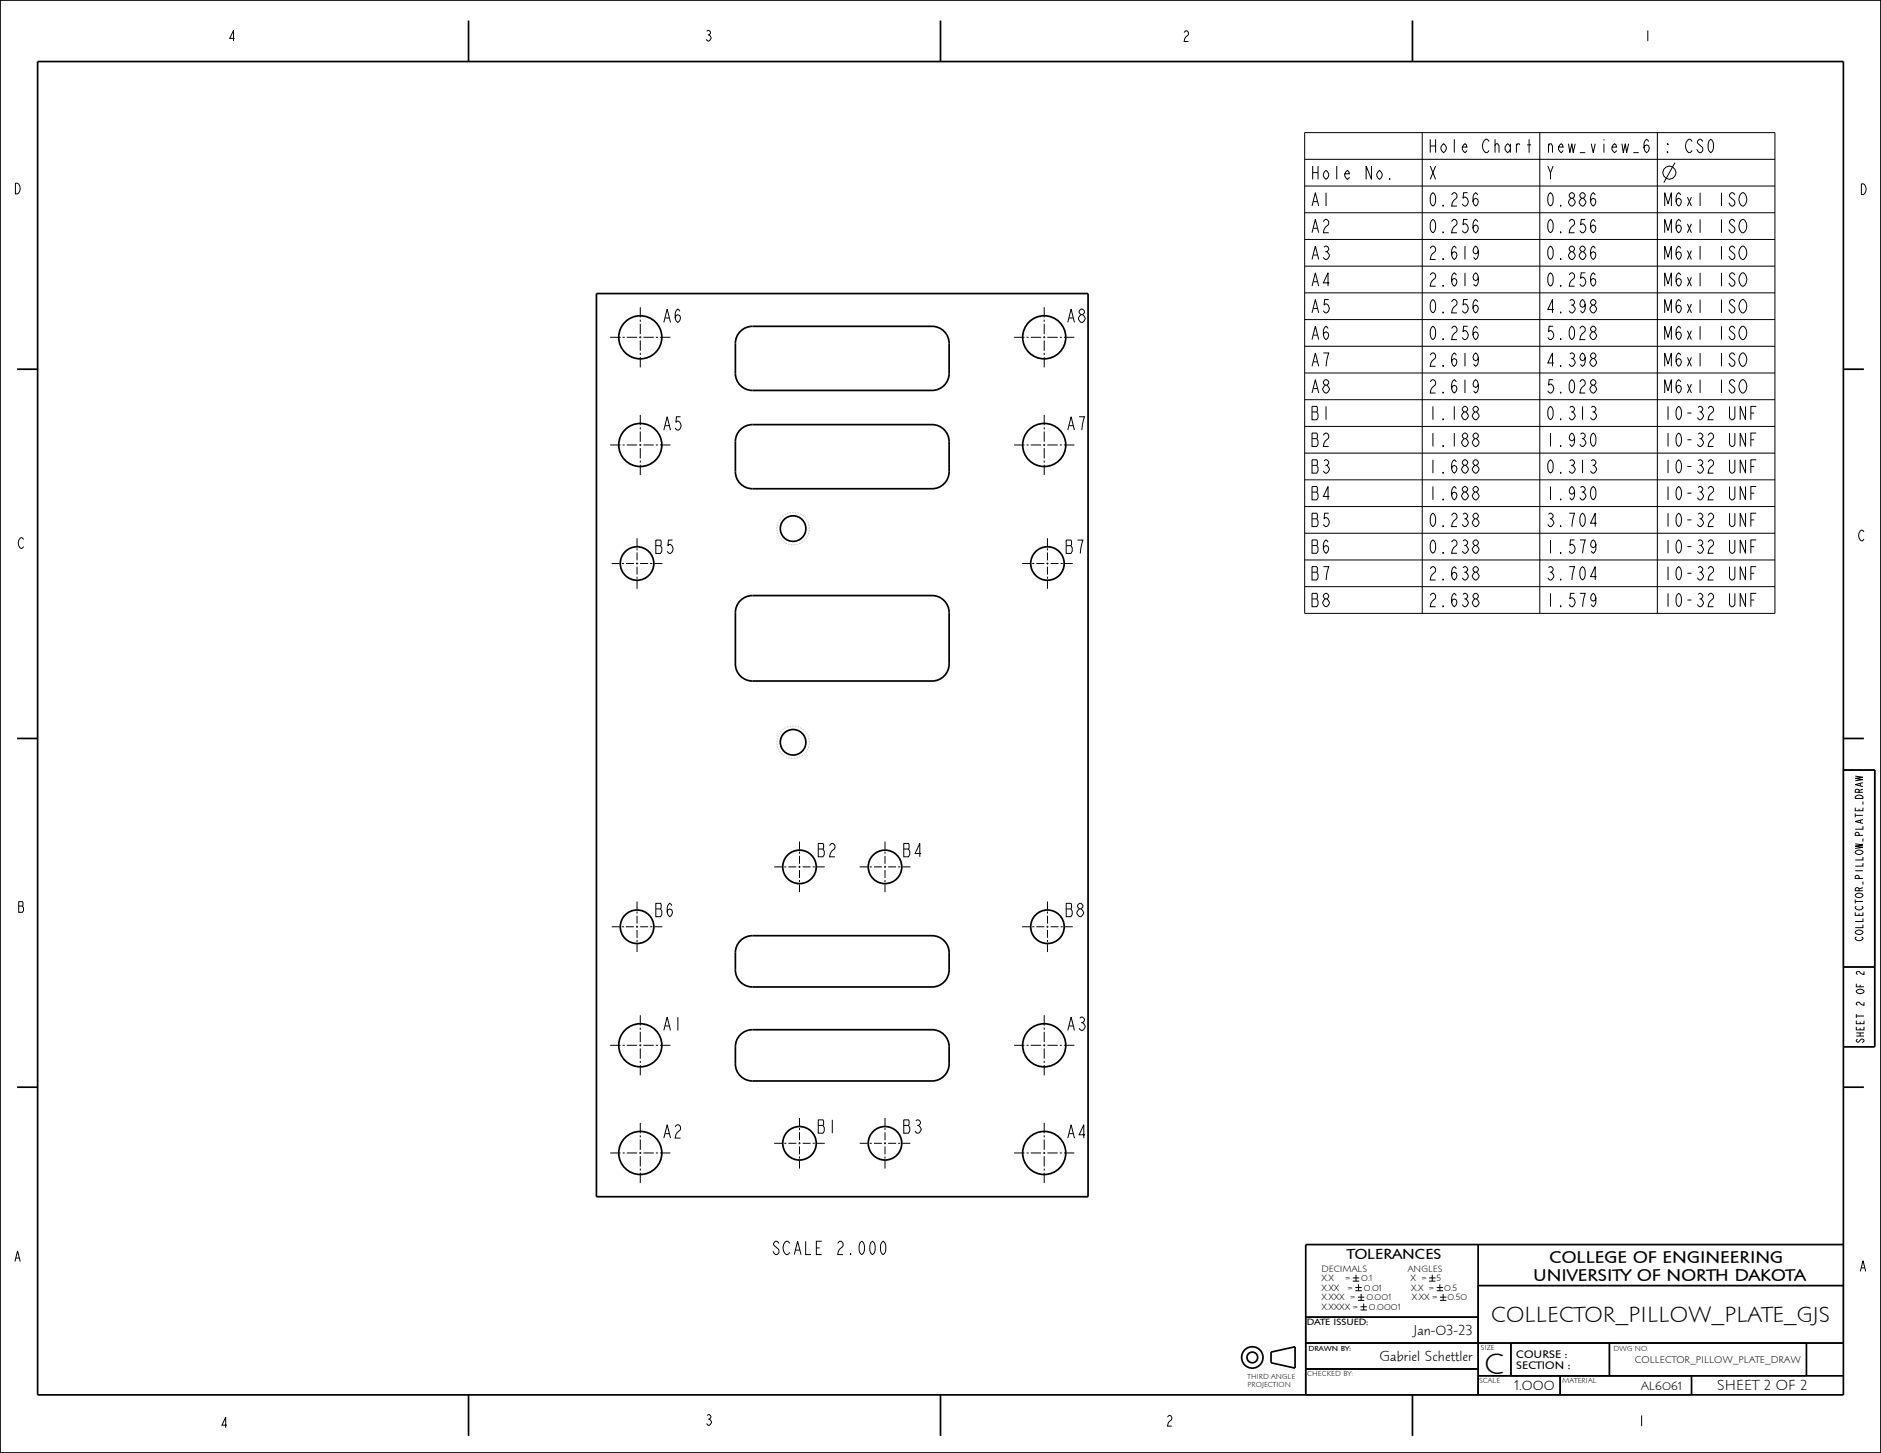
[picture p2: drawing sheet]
<svg xmlns="http://www.w3.org/2000/svg" width="559mm" height="432mm" viewBox="0 0 559 432" stroke-linecap="round" stroke-linejoin="round" font-family="sans-serif">
<g fill="none" stroke="#000" stroke-width=".3">
<path d="M387.6 39.4h139.7v142.9h-139.7zM422.5 39.4v142.9M457.4 39.4v142.9M492.4 39.4v142.9M387.6 47.3h139.7M387.6 55.3h139.7M497.6 48.3l-3.3 6M387.6 63.2h139.7M387.6 71.2h139.7M387.6 79.1h139.7M387.6 87h139.7M387.6 95h139.7"/>
<path d="M387.6 102.9h139.7M387.6 110.8h139.7M387.6 118.8h139.7M387.6 126.7h139.7M387.6 134.7h139.7M387.6 142.6h139.7M387.6 150.5h139.7M387.6 158.5h139.7M387.6 166.4h139.7M387.6 174.3h139.7M547.6 228.8h9.3v58.6h-9.3zM551.5 278.4l-.4 .4a1.22 1.22 0 0 0 1.2 .8 1.22 1.22 0 0 0 1.1-.8l-.4-.4"/>
<path d="M401.9 379.8h1.9M402.8 378.8v1.9M424.5 379.8h1.9M425.5 378.8v1.9M387.9 399.1h159.7v-17.1h-108.5v32.5M401.9 380.7h1.9M402.6 382.6h1.9M402.6 383.6h1.9M403.4 385.5h1.9M403.4 386.4h1.9M403.6 381.7v1.9M404.2 388.3h1.9"/>
<path d="M404.2 389.3h1.9M404.4 384.5v1.9M405.1 387.4v1.9M424.5 380.7h1.9M426.8 382.6h1.9M426.8 383.6h1.9M427.7 381.7v1.9M427.8 385.5h1.9M427.8 386.4h1.9M428.7 384.5v1.9M439.1 391.4h-51.2v23.1h114.6v-5.6M448.9 399.1v9.8"/>
<path d="M478.1 399.1v9.8M536.7 399.1v9.8h-97.6M387.9 406.8h51.2M463.5 408.9v5.6"/>
<circle cx="495.9" cy="51.3" r="1.95"/>
</g>
<g fill="none" stroke="#000" stroke-width=".51">
<path d="M0 0h558.8v431.8h-558.8zM11.2 18.3h536.4v396.2h-536.4zM139.2 6.1v12.2M279.4 6.1v12.2M419.6 6.1v12.2M177.2 87.2h146v268.4h-146zM219.7 98.8a5.1 5.1 0 0 1 3.8-1.8h53.4a5.1 5.1 0 0 1 5.1 5.1v8.8a5.1 5.1 0 0 1-5.1 5.1h-53.4a5.1 5.1 0 0 1-5-5.1v-8.8a5.1 5.1 0 0 1 1.2-3.3zM5.1 109.7h6.1M547.6 109.7h6.1M219.7 128a5.1 5.1 0 0 1 3.8-1.8h53.4a5.1 5.1 0 0 1 5.1 5.1v8.9a5.1 5.1 0 0 1-5.1 5h-53.4a5.1 5.1 0 0 1-5-5v-8.9a5.1 5.1 0 0 1 1.2-3.3zM219.7 178.8a5.1 5.1 0 0 1 3.8-1.8h53.4a5.1 5.1 0 0 1 5.1 5.1v15.2a5.1 5.1 0 0 1-5.1 5.1h-53.4a5.1 5.1 0 0 1-5-5.1v-15.2a5.1 5.1 0 0 1 1.2-3.3zM5.1 219.5h6.1"/>
<path d="M547.6 219.5h6.1M547.6 228.8h9.3v82.3h-9.3M219.7 279.9a5.1 5.1 0 0 1 3.8-1.8h53.4a5.1 5.1 0 0 1 5.1 5v5.1a5.1 5.1 0 0 1-5.1 5.1h-53.4a5.1 5.1 0 0 1-5-5.1v-5.1a5.1 5.1 0 0 1 1.2-3.2zM547.6 287.4h9.3M219.7 307.8a5.1 5.1 0 0 1 3.8-1.8h53.4a5.1 5.1 0 0 1 5.1 5.1v5.1a5.1 5.1 0 0 1-5.1 5h-53.4a5.1 5.1 0 0 1-5-5v-5.1a5.1 5.1 0 0 1 1.2-3.3zM5.1 323.1h6.1M547.6 323.1h6.1M439.1 369.9v44.6M547.6 369.9h-159.7v44.6M387.9 399.1h159.7M387.9 391.4h51.2M439.1 382h108.5"/>
<path d="M448.9 399.1v9.8M478.1 399.1v9.8M536.7 399.1v9.8M139.2 414.5v12.2M279.4 414.5v12.2M377.6 401.8l7.1-1.6v6.4l-7.1-1.6zM387.9 406.8h51.2M419.6 414.5v12.2M439.1 408.9h108.5M463.5 408.9v5.6M502.5 408.9v5.6"/>
<circle cx="372" cy="403.4" r="3.2"/>
<circle cx="372" cy="403.4" r="1.59"/>
</g>
<!-- layer: 02___PRT_ALL_AXES -->
<g fill="none" stroke="#000" stroke-width=".3">
<path d="M190.2 91.3v3.1M190.2 95v.6M190.2 96.2v3.1M190.2 99.9v.6M310.2 91.3v3.1M310.2 95v.6M310.2 96.2v3.1M310.2 99.9v.6M181.3 100.2h3M185 100.2h.6M186.2 100.2h3.1M189.9 100.2h.6"/>
<path d="M190.2 101.2v3M190.2 104.9v.6M190.2 106.1v3.1M191.1 100.2h3.1M194.8 100.2h.7M196.1 100.2h3.1M301.3 100.2h3M305 100.2h.6M306.2 100.2h3.1M309.9 100.2h.6M310.2 101.2v3M310.2 104.9v.6"/>
<path d="M310.2 106.1v3.1M311.1 100.2h3.1M314.8 100.2h.7M316.1 100.2h3.1M181.3 132.2h3M185 132.2h.6M186.2 132.2h3.1M189.9 132.2h.6M190.2 123.3v3.1M190.2 127v.6M190.2 128.2v3.1M190.2 131.9v.6"/>
<path d="M190.2 133.2v3M190.2 136.9v.6M190.2 138.1v3.1M191.1 132.2h3.1M194.8 132.2h.7M196.1 132.2h3.1M301.3 132.2h3M305 132.2h.6M306.2 132.2h3.1M309.9 132.2h.6M310.2 123.3v3.1M310.2 127v.6"/>
<path d="M310.2 128.2v3.1M310.2 131.9v.6M310.2 133.2v3M310.2 136.9v.6M310.2 138.1v3.1M311.1 132.2h3.1M314.8 132.2h.7M316.1 132.2h3.1M189.3 159.9v2.4M311.2 159.9v2.4M181.7 167.5h2.4M184.7 167.5h.6"/>
<path d="M186 167.5h2.3M188.9 167.5h.7M189.3 162.9v.6M189.3 164.2v2.3M189.3 167.2v.6M189.3 168.4v2.4M189.3 171.4v.6M189.3 172.6v2.4M190.2 167.5h2.3M193.2 167.5h.6M194.4 167.5h2.4M303.7 167.5h2.3"/>
<path d="M306.6 167.5h.7M307.9 167.5h2.3M310.9 167.5h.6M311.2 162.9v.6M311.2 164.2v2.3M311.2 167.2v.6M311.2 168.4v2.4M311.2 171.4v.6M311.2 172.6v2.4M312.1 167.5h2.4M315.1 167.5h.6M316.3 167.5h2.4"/>
<path d="M230 257.6h2.4M233 257.6h.6M234.2 257.6h2.4M237.2 257.6h.6M237.5 250.1v2.4M237.5 253.1v.6M237.5 254.3v2.4M237.5 257.3v.6M237.5 258.6v2.3M238.4 257.6h2.4M241.4 257.6h.6M242.7 257.6h2.3"/>
<path d="M255.4 257.6h2.4M258.4 257.6h.6M259.6 257.6h2.4M262.6 257.6h.6M262.9 250.1v2.4M262.9 253.1v.6M262.9 254.3v2.4M262.9 257.3v.6M262.9 258.6v2.3M263.8 257.6h2.4M266.8 257.6h.6M268.1 257.6h2.3"/>
<path d="M181.7 275.4h2.4M184.7 275.4h.6M186 275.4h2.3M188.9 275.4h.7M189.3 267.9v2.4M189.3 270.9v.6M189.3 272.1v2.4M189.3 275.1v.6M189.3 276.3v2.4M189.3 279.3v.6M190.2 275.4h2.3M193.2 275.4h.6"/>
<path d="M194.4 275.4h2.4M237.5 261.5v.7M237.5 262.8v2.3M262.9 261.5v.7M262.9 262.8v2.3M303.7 275.4h2.3M306.6 275.4h.7M307.9 275.4h2.3M310.9 275.4h.6M311.2 267.9v2.4M311.2 270.9v.6M311.2 272.1v2.4"/>
<path d="M311.2 275.1v.6M311.2 276.3v2.4M311.2 279.3v.6M312.1 275.4h2.4M315.1 275.4h.6M316.3 275.4h2.4M189.3 280.6v2.3M311.2 280.6v2.3M181.3 310.6h3M185 310.6h.6M186.2 310.6h3.1M189.9 310.6h.6"/>
<path d="M190.2 301.7v3.1M190.2 305.4v.6M190.2 306.6v3.1M190.2 310.3v.6M190.2 311.6v3M190.2 315.3v.6M190.2 316.5v3.1M191.1 310.6h3.1M194.8 310.6h.7M196.1 310.6h3.1M301.3 310.6h3M305 310.6h.6"/>
<path d="M306.2 310.6h3.1M309.9 310.6h.6M310.2 301.7v3.1M310.2 305.4v.6M310.2 306.6v3.1M310.2 310.3v.6M310.2 311.6v3M310.2 315.3v.6M310.2 316.5v3.1M311.1 310.6h3.1M314.8 310.6h.7M316.1 310.6h3.1"/>
<path d="M190.2 333.7v3.1M190.2 337.4v.6M190.2 338.6v3.1M230 339.8h2.4M233 339.8h.6M234.2 339.8h2.4M237.2 339.8h.6M237.5 332.2v2.4M237.5 335.2v.6M237.5 336.5v2.3M237.5 339.5v.6M238.4 339.8h2.4"/>
<path d="M241.4 339.8h.6M242.7 339.8h2.3M255.4 339.8h2.4M258.4 339.8h.6M259.6 339.8h2.4M262.6 339.8h.6M262.9 332.2v2.4M262.9 335.2v.6M262.9 336.5v2.3M262.9 339.5v.6M263.8 339.8h2.4M266.8 339.8h.6"/>
<path d="M268.1 339.8h2.3M310.2 333.7v3.1M310.2 337.4v.6M310.2 338.6v3.1M181.3 342.6h3M185 342.6h.6M186.2 342.6h3.1M189.9 342.6h.6M190.2 342.3v.6M190.2 343.6v3M190.2 347.3v.6M190.2 348.5v3.1"/>
<path d="M191.1 342.6h3.1M194.8 342.6h.7M196.1 342.6h3.1M237.5 340.7v2.4M237.5 343.7v.6M237.5 344.9v2.4M262.9 340.7v2.4M262.9 343.7v.6M262.9 344.9v2.4M301.3 342.6h3M305 342.6h.6M306.2 342.6h3.1"/>
<path d="M309.9 342.6h.6M310.2 342.3v.6M310.2 343.6v3M310.2 347.3v.6M310.2 348.5v3.1M311.1 342.6h3.1M314.8 342.6h.7M316.1 342.6h3.1"/>
</g>
<g fill="none" stroke="#000" stroke-width=".51">
<circle cx="190.2" cy="100.2" r="6.4"/>
<circle cx="310.2" cy="100.2" r="6.4"/>
<circle cx="190.2" cy="132.2" r="6.4"/>
<circle cx="310.2" cy="132.2" r="6.4"/>
<circle cx="235.6" cy="157.1" r="3.8"/>
<circle cx="189.3" cy="167.5" r="5"/>
<circle cx="311.2" cy="167.5" r="5"/>
<circle cx="235.6" cy="220.6" r="3.8"/>
<circle cx="237.5" cy="257.6" r="5"/>
<circle cx="262.9" cy="257.6" r="5"/>
<circle cx="189.3" cy="275.4" r="5"/>
<circle cx="311.2" cy="275.4" r="5"/>
<circle cx="190.2" cy="310.6" r="6.4"/>
<circle cx="310.2" cy="310.6" r="6.4"/>
<circle cx="237.5" cy="339.8" r="5"/>
<circle cx="262.9" cy="339.8" r="5"/>
<circle cx="190.2" cy="342.6" r="6.4"/>
<circle cx="310.2" cy="342.6" r="6.4"/>
</g>
<path d="M240.4 157.1a4.8 4.8 0 0 0-7-4.3 4.8 4.8 0 0 0-.7 8.2 4.8 4.8 0 0 0 7.7-3v-.9M240.4 220.6a4.8 4.8 0 0 0-7-4.3 4.8 4.8 0 0 0-.7 8.2 4.8 4.8 0 0 0 7.7-3v-.9" fill="none" stroke="#ccc" stroke-width=".3" stroke-dasharray=".5 .3" stroke-linecap="butt"/>
<text font-size="8.8" x="441" y="408.2">C</text>
<text font-size="6.6" x="443" y="392.9">COLLECTOR_PILLOW_PLATE_GJS</text>
<g font-size="5.2">
<text x="424.1" y="45.4">Hole Chart</text>
<text x="459" y="45.4">new_view_6 : CS0</text>
<text x="389.2" y="53.3">Hole No.</text>
<text x="424.1" y="53.3">X</text>
<text x="459" y="53.3">Y</text>
<text x="389.2" y="61.2">A1</text>
<text x="424.1" y="61.2">0.256</text>
<text x="459" y="61.2">0.886</text>
<text x="493.9" y="61.2">M6x1 ISO</text>
<text x="389.2" y="69.2">A2</text>
<text x="424.1" y="69.2">0.256</text>
<text x="459" y="69.2">0.256</text>
<text x="493.9" y="69.2">M6x1 ISO</text>
<text x="389.2" y="77.1">A3</text>
<text x="424.1" y="77.1">2.619</text>
<text x="459" y="77.1">0.886</text>
<text x="493.9" y="77.1">M6x1 ISO</text>
<text x="389.2" y="85">A4</text>
<text x="424.1" y="85">2.619</text>
<text x="459" y="85">0.256</text>
<text x="493.9" y="85">M6x1 ISO</text>
<text x="196.6" y="95.8">A6</text>
<text x="316.6" y="95.8">A8</text>
<text x="389.2" y="93">A5</text>
<text x="424.1" y="93">0.256</text>
<text x="459" y="93">4.398</text>
<text x="493.9" y="93">M6x1 ISO</text>
<text x="389.2" y="100.9">A6</text>
<text x="424.1" y="100.9">0.256</text>
<text x="459" y="100.9">5.028</text>
<text x="493.9" y="100.9">M6x1 ISO</text>
<text x="389.2" y="108.9">A7</text>
<text x="424.1" y="108.9">2.619</text>
<text x="459" y="108.9">4.398</text>
<text x="493.9" y="108.9">M6x1 ISO</text>
<text x="389.2" y="116.8">A8</text>
<text x="424.1" y="116.8">2.619</text>
<text x="459" y="116.8">5.028</text>
<text x="493.9" y="116.8">M6x1 ISO</text>
<text x="389.2" y="124.7">B1</text>
<text x="424.1" y="124.7">1.188</text>
<text x="459" y="124.7">0.313</text>
<text x="493.9" y="124.7">10-32 UNF</text>
<text x="196.6" y="127.8">A5</text>
<text x="316.6" y="127.8">A7</text>
<text x="389.2" y="132.7">B2</text>
<text x="424.1" y="132.7">1.188</text>
<text x="459" y="132.7">1.930</text>
<text x="493.9" y="132.7">10-32 UNF</text>
<text x="389.2" y="140.6">B3</text>
<text x="424.1" y="140.6">1.688</text>
<text x="459" y="140.6">0.313</text>
<text x="493.9" y="140.6">10-32 UNF</text>
<text x="389.2" y="148.5">B4</text>
<text x="424.1" y="148.5">1.688</text>
<text x="459" y="148.5">1.930</text>
<text x="493.9" y="148.5">10-32 UNF</text>
<text x="389.2" y="156.5">B5</text>
<text x="424.1" y="156.5">0.238</text>
<text x="459" y="156.5">3.704</text>
<text x="493.9" y="156.5">10-32 UNF</text>
<text x="194.2" y="164.5">B5</text>
<text x="316.2" y="164.5">B7</text>
<text x="389.2" y="164.4">B6</text>
<text x="424.1" y="164.4">0.238</text>
<text x="459" y="164.4">1.579</text>
<text x="493.9" y="164.4">10-32 UNF</text>
<text x="389.2" y="172.4">B7</text>
<text x="424.1" y="172.4">2.638</text>
<text x="459" y="172.4">3.704</text>
<text x="493.9" y="172.4">10-32 UNF</text>
<text x="389.2" y="180.3">B8</text>
<text x="424.1" y="180.3">2.638</text>
<text x="459" y="180.3">1.579</text>
<text x="493.9" y="180.3">10-32 UNF</text>
<text x="242.5" y="254.6">B2</text>
<text x="267.9" y="254.6">B4</text>
<text x="194.2" y="272.4">B6</text>
<text x="316.2" y="272.4">B8</text>
<text x="196.6" y="306.2">A1</text>
<text x="316.6" y="306.2">A3</text>
<text x="196.6" y="338.2">A2</text>
<text x="242.5" y="336.8">B1</text>
<text x="267.9" y="336.8">B3</text>
<text x="316.6" y="338.2">A4</text>
<text x="229.5" y="372.8">SCALE 2.000</text>
<text x="460.3" y="375.2">COLLEGE OF ENGINEERING</text>
<text x="455.4" y="380.6">UNIVERSITY OF NORTH DAKOTA</text>
</g>
<g font-size="4.4">
<text x="400.2" y="374.2">TOLERANCES</text>
<text x="419.9" y="396.8">Jan-03-23</text>
<text x="409.8" y="404.5">Gabriel Schettler</text>
<text x="449.9" y="413.2">1.000</text>
<text x="510.2" y="413.2">SHEET 2 OF 2</text>
</g>
<g font-size="4.1">
<text x="67.6" y="12.2">4</text>
<text x="209.2" y="12.2">3</text>
<text x="351.1" y="12.3">2</text>
<text x="488.2" y="12.2">1</text>
<text x="3.9" y="57.6">D</text>
<text x="552.3" y="57.8">D</text>
<text x="551.8" y="160.7">C</text>
<text x="5.1" y="163">C</text>
<text x="5.1" y="271.1">B</text>
<text x="3.9" y="374.9">A</text>
<text x="552.2" y="377.8">A</text>
<text x="65.3" y="424.3">4</text>
<text x="209.3" y="423.6">3</text>
<text x="346.2" y="423.8">2</text>
<text x="486.4" y="423.8">1</text>
</g>
<text font-size="3.7" x="487.5" y="413">AL6061</text>
<g font-size="3.3">
<text x="450.4" y="403.4">COURSE :</text>
<text x="450.4" y="406.9">SECTION :</text>
</g>
<g font-size="3">
<text x="553.4" y="278.6" transform="rotate(-90 553.4 278.6)">COLLECTOR_PILLOW_PLATE_DRAW</text>
<text x="553.8" y="310.2" transform="rotate(-90 553.8 310.2)">SHEET 2 OF 2</text>
</g>
<text font-size="2.9" x="485.7" y="405">COLLECTOR_PILLOW_PLATE_DRAW</text>
<g font-size="2.8">
<text x="392.6" y="377.9">DECIMALS</text>
<text x="418.2" y="377.9">ANGLES</text>
<text x="392.6" y="380.7">X.X</text>
<text x="392.6" y="383.6">X.XX</text>
<text x="399.7" y="380.7">=</text>
<text x="400.5" y="383.6">=</text>
<text x="404.4" y="380.7">0.1</text>
<text x="405.2" y="383.6">0.01</text>
<text x="419" y="380.7">X =</text>
<text x="419.2" y="383.6">X.X =</text>
<text x="426.8" y="380.7">5</text>
<text x="429" y="383.6">0.5</text>
<text x="392.6" y="386.4">X.XXX =</text>
<text x="392.6" y="389.3">X.XXXX =</text>
<text x="405.9" y="386.4">0.001</text>
<text x="406.7" y="389.3">0.0001</text>
<text x="419.4" y="386.4">X.XX =</text>
<text x="430" y="386.4">0.50</text>
<text x="388.3" y="393.7">DATE ISSUED:</text>
</g>
<g font-size="2.2">
<text x="388.7" y="401.4">DRAWN BY:</text>
<text x="439.9" y="401.3">SIZE</text>
<text x="479.3" y="401.5">DWG NO.</text>
<text x="370.6" y="409.8">THIRD ANGLE</text>
<text x="370.6" y="412.1">PROJECTION</text>
<text x="388.3" y="408.9">CHECKED BY:</text>
<text x="439.4" y="410.9">SCALE</text>
<text x="464.1" y="411.1">MATERIAL</text>
</g>
</svg>
